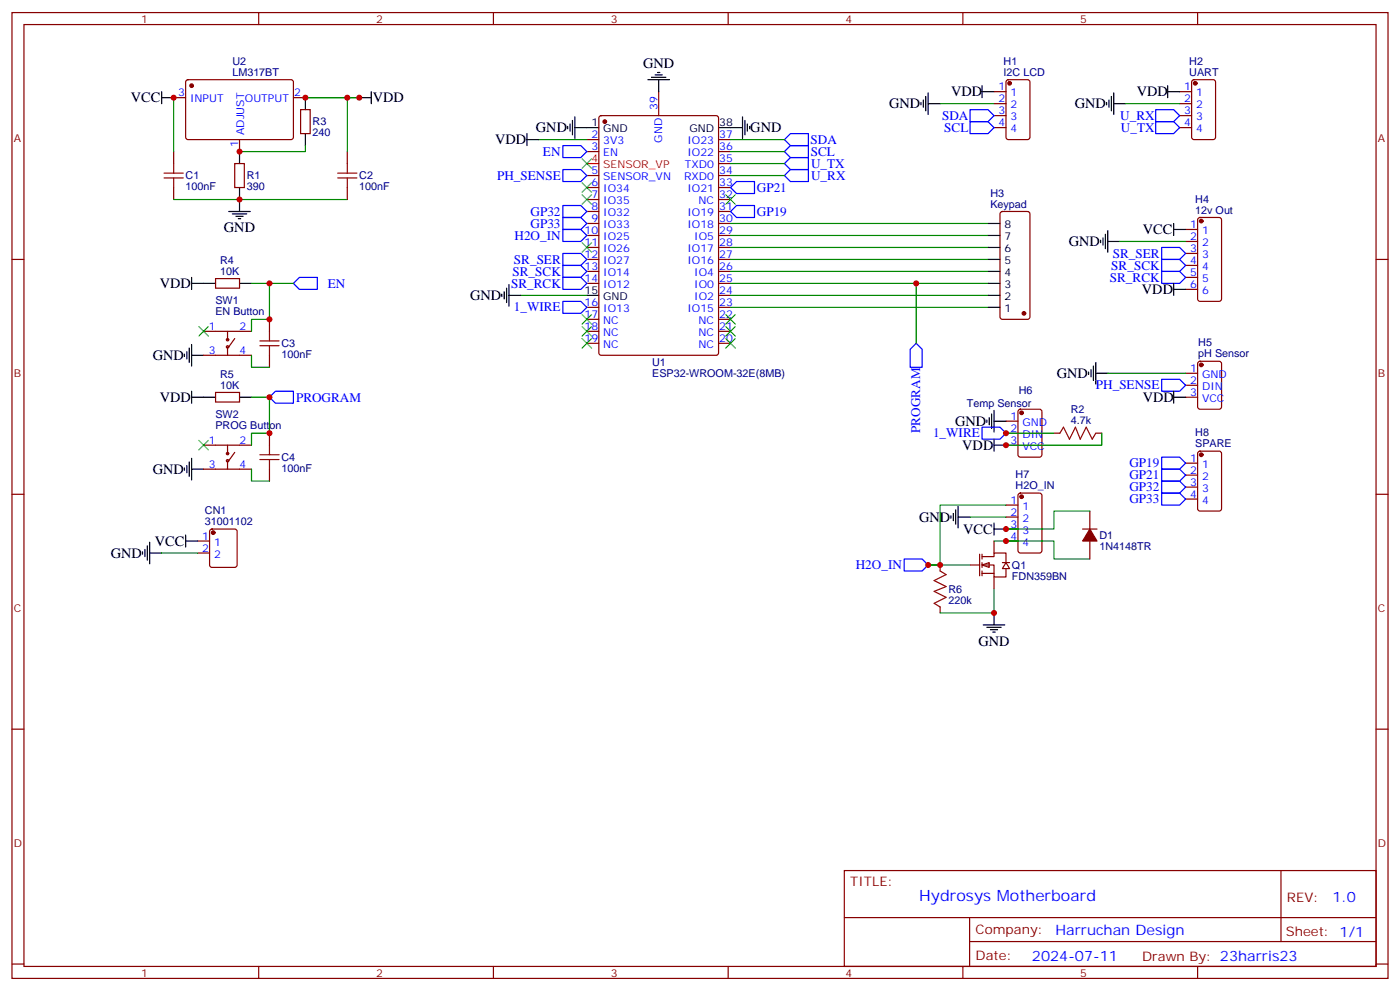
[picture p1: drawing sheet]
<svg xmlns="http://www.w3.org/2000/svg" width="412mm" height="292mm" viewBox="0 0 412 292" stroke-linecap="round" stroke-linejoin="round" font-family="sans-serif">
<g fill="none" stroke="#870000" stroke-width=".35">
<path d="M3.5 3.7h405.4v284.3h-405.4zM7.1 7.2h398.2v277.3h-398.2zM76.2 3.7v3.5M145.3 3.7v3.5M214.5 3.7v3.5M283.6 3.7v3.5M352.8 3.7v3.5M51.2 28.8h3.5M54.9 23.7l.5-.2h30.6l.4 .7v16.5l-.7 .4-30.6-.1-.4-.6v-16.2zM86.4 28.8h3.6M88.5 32.3h2.9v7h-2.9zM176.6 34.2l.5-.2h33.9l.6 .5 .1 69.4-.5 .6-34.1 .1-.7-.5v-69.4z"/>
<path d="M194 27v7M292.8 27h3.5M292.8 30.5h3.5M292.8 34h3.5M292.8 37.6h3.5M296.6 23.7l.4-.2h5.7l.6 .4 .1 16.5-.5 .6-5.9 .1-.6-.5-.1-16.4zM347.5 27h3.5M347.5 30.5h3.5M347.5 34h3.5M347.5 37.6h3.5M351.2 23.7l.5-.2h5.7l.6 .4 .1 16.5-.5 .6-5.9 .1-.6-.5-.1-16.4zM51.2 44.6v3.6"/>
<path d="M51.2 55.2v3.5M69.1 48.2h2.9v7h-2.9zM70.6 41.1v3.5M172.9 41.1h3.5M172.9 44.6h3.5M172.9 51.7h3.5M172.9 55.2h3.5M172.9 58.7h3.5M211.7 41.1h3.5M211.7 44.6h3.5M211.7 48.2h3.5M211.7 51.7h3.5"/>
<path d="M211.7 55.2h3.5M211.7 58.7h3.5M3.5 76.4h3.6M172.9 76.4h3.5M172.9 62.3h3.5M172.9 65.8h3.5M172.9 69.3h3.5M172.9 72.8h3.5M172.9 79.9h3.5M211.7 76.4h3.5M211.7 62.3h3.5M211.7 65.8h3.5"/>
<path d="M211.7 69.3h3.5M211.7 72.8h3.5M211.7 79.9h3.5M294.8 62.5l.5-.2h7.4l.6 .4 .1 30.6-.5 .7h-7.6l-.7-.4v-30.6zM349.2 67.6h3.6M349.2 71.1h3.6M349.2 74.6h3.6M349.2 78.1h3.6M353 64.2l.5-.2h5.6l.7 .5v23.5l-.4 .7h-5.9l-.7-.4v-23.6zM405.3 76.4h3.6M63.5 82h7.1v2.8h-7.1zM172.9 83.4h3.5"/>
<path d="M172.9 90.5h3.5M172.9 94h3.5M172.9 97.5h3.5M211.7 83.4h3.5M211.7 87h3.5M211.7 90.5h3.5M211.7 94h3.5M211.7 97.5h3.5M349.2 81.7h3.6M349.2 85.2h3.6M63.5 115.5h7.1v2.9h-7.1zM172.9 101.1h3.5"/>
<path d="M211.7 101.1h3.5M349.2 109.9h3.6M349.2 113.4h3.6M349.2 116.9h3.6M353 106.6l.5-.2h5.6l.7 .4v13l-.4 .6-5.9 .1-.7-.5v-12.9zM296.3 124h3.6M296.3 127.5h3.6M296.3 131.1h3.6M300.1 120.7l.5-.2h5.6l.7 .4v13l-.4 .6-5.9 .1-.7-.5v-12.9zM3.5 145.5h3.6M296.3 148.7h3.6M296.3 152.2h3.6"/>
<path d="M296.3 155.8h3.6M296.3 159.3h3.6M300.1 145.4l.5-.2h5.6l.7 .4v16.5l-.4 .7h-5.9l-.7-.5v-16.4zM405.3 145.5h3.6M3.5 214.7h3.6M405.3 214.7h3.6M248.7 256.3h156.6v28.2h-156.6zM377.3 256.3v20.9M248.7 270.1h156.5M285.6 277.2h119.6M285.6 270.1v14.2M3.5 283.8h3.6"/>
<path d="M76.2 284.5v3.5M145.3 284.5v3.5M214.5 284.5v3.5M283.6 284.5v3.5M352.8 284.5v3.5M405.3 283.8h3.6"/>
</g>
<g fill="none" stroke="#000" stroke-width=".35">
<path d="M47.6 28.8h3.6M47.6 27v3.5M90 28.8v3.5M90 39.3v3.6M105.8 28.8h3.6M109.4 27v3.5M155.2 39.3v3.6M167.2 37.2v.7M167.9 36.5v2.1M168.6 35.5v4.2M169.3 37.6h7.1M169.3 34.4v6.3"/>
<path d="M190.9 23.5h6.3M191.9 22.8h4.2M193 22h2.1M193.7 21.3h.7M194 23.5v3.5M211.7 37.6h7M218.7 34.4v6.3M219.4 35.5v4.2M220.1 36.5v2.1M220.8 37.2v.7M271.3 30.2v.7M272 29.5v2.1"/>
<path d="M272.7 28.4v4.2M273.4 30.5h3.5M273.4 27.3v6.4M289.3 27h3.5M289.3 25.2v3.6M326 30.2v.7M326.7 29.5v2.1M327.4 28.4v4.2M328.1 30.5h3.5M328.1 27.3v6.4M344 27h3.5M344 25.2v3.6"/>
<path d="M70.6 44.6v3.6M70.6 55.2v7.1M155.2 41.1h3.5M67.4 62.3h6.3M68.4 63h4.3M69.5 63.7h2.1M70.2 64.4h.7M291 79.9h3.6M291 76.4h3.6M291 72.8h3.6M291 65.8h3.6M291 69.3h3.6"/>
<path d="M324.2 70.7v.7M324.9 70v2.1M325.6 69v4.2M326.3 71.1h3.5M326.3 67.9v6.4M345.7 67.6h3.5M345.7 65.8v3.5M56.4 83.4h7.1M56.4 81.7v3.5M70.6 83.4h3.5M147.8 86.6v.7M148.5 85.9v2.1"/>
<path d="M149.2 84.8v4.3M149.9 87h3.6M149.9 83.8v6.3M172.9 87h3.5M291 87h3.6M291 90.5h3.6M291 83.4h3.6M345.7 83.4v3.6M345.7 85.2h3.5M54.3 104.2v.8M55 103.5v2.2M55.7 102.5v4.2"/>
<path d="M56.4 101.4v6.4M56.4 115.2v3.5M56.4 104.6h3.6M56.4 116.9h7.1M70.6 116.9h3.5M320.7 109.5v.7M321.4 108.8v2.1M322.1 107.8v4.2M322.8 109.9h3.5M322.8 106.7v6.4M345.7 116.9h3.5M345.7 115.2v3.5"/>
<path d="M54.3 137.8v.7M55 137.1v2.1M55.7 136v4.2M56.4 134.9v6.4M56.4 138.1h3.6M290.7 123.6v.8M291.4 122.9v2.2M292.1 121.9v4.2M292.8 124h3.5M292.8 120.8v6.4M292.8 129.3v3.5M292.8 131.1h3.5"/>
</g>
<path d="M172.9 48.2h3.5" fill="none" stroke="#f00" stroke-width=".35"/>
<g fill="#870000" stroke="#870000" stroke-width=".35">
<circle cx="178.2" cy="35.8" r=".53"/>
<circle cx="56.4" cy="25.2" r=".53"/>
<circle cx="301.6" cy="92.3" r=".53"/>
<circle cx="297.4" cy="24.5" r=".53"/>
<circle cx="352.1" cy="24.5" r=".53"/>
<circle cx="353.8" cy="65.1" r=".53"/>
<circle cx="353.8" cy="107.4" r=".53"/>
<circle cx="300.9" cy="121.5" r=".53"/>
<circle cx="300.9" cy="146.2" r=".53"/>
</g>
<g fill="none" stroke="#008700" stroke-width=".35">
<path d="M51.2 28.8v15.8M90 28.8h15.8M276.9 30.5h15.9M331.6 30.5h15.9M51.2 58.7h51.1M90 42.9v1.7h-19.4M158.7 41.1h14.2M215.2 41.1h15.9M215.2 44.6h15.9M215.2 48.2h15.9M215.2 51.7h15.9M215.2 65.8h75.8"/>
<path d="M215.2 69.3h75.8M215.2 72.8h75.8M215.2 76.4h75.8M215.2 79.9h75.8M329.8 71.1h19.4M153.5 87h19.4M215.2 83.4h75.8M215.2 87h75.8M215.2 90.5h75.8M269.9 83.4v17.7M326.3 109.9h22.9"/>
</g>
<g fill="none" stroke="#3c3" stroke-width=".35">
<path d="M213.8 57.3l2.8 2.8M216.6 57.3l-2.8 2.8M171.4 99.7l2.9 2.8M171.4 96.1l2.9 2.9M171.4 92.6l2.9 2.8M174.3 99.7l-2.9 2.8M174.3 96.1l-2.9 2.9M174.3 92.6l-2.9 2.8M213.8 92.6l2.8 2.8M213.8 96.1l2.8 2.9M213.8 99.7l2.8 2.8M216.6 92.6l-2.8 2.8"/>
<path d="M216.6 96.1l-2.8 2.9M216.6 99.7l-2.8 2.8"/>
</g>
<path d="M48.3 52.4h5.7M48.3 51h5.7M51.2 48.2v2.8M51.2 52.4v2.8" fill="none" stroke="#a10000" stroke-width=".35"/>
<g fill="none" stroke="#00f" stroke-width=".35">
<path d="M285.8 32.3h5.2l1.8 1.7-1.8 1.8h-5.2zM285.8 35.8h5.2l1.8 1.8-1.8 1.7h-5.2zM340.4 32.3h5.3l1.8 1.7-1.8 1.8h-5.3zM340.4 35.8h5.3l1.8 1.8-1.8 1.7h-5.3zM165.8 42.9h5.3l1.8 1.7-1.8 1.8h-5.3zM165.8 49.9h5.3l1.8 1.8-1.8 1.7h-5.3zM231.1 41.1l1.7-1.8h5.3v3.6h-5.3zM231.1 44.6l1.7-1.7h5.3v3.5h-5.3zM231.1 48.2l1.7-1.8h5.3v3.5h-5.3zM231.1 51.7l1.7-1.8h5.3v3.5h-5.3zM165.8 74.6h5.3l1.8 1.8-1.8 1.7h-5.3zM165.8 78.1h5.3l1.8 1.8-1.8 1.8h-5.3z"/>
<path d="M165.8 67.6h5.3l1.8 1.7-1.8 1.8h-5.3zM342.2 72.8h5.3l1.7 1.8-1.7 1.8h-5.3zM342.2 76.4h5.3l1.7 1.7-1.7 1.8h-5.3zM342.2 79.9h5.3l1.7 1.8-1.7 1.7h-5.3zM86.4 83.4l1.8-1.7h5.3v3.5h-5.3zM165.8 81.7h5.3l1.8 1.7-1.8 1.8h-5.3zM165.8 88.7h5.3l1.8 1.8-1.8 1.8h-5.3zM79.4 116.9l1.7-1.7h5.3v3.5h-5.3zM269.9 101.1l1.7 1.7v5.3h-3.5v-5.3zM342.2 111.7h5.3l1.7 1.7-1.7 1.8h-5.3zM289.3 125.8h5.3l1.7 1.7-1.7 1.8h-5.3z"/>
</g>
<path d="M289.3 166.3l2.1-.7v1.4z" fill="#fff" stroke="#870000" stroke-width=".35"/>
<g fill="none" stroke="#870000" stroke-width=".35">
<path d="M102.3 44.6v3.6M102.3 55.2v3.5M60 97.5h14.1M67 97.5v2.5M69.1 99.7l-1.7 2.4M79.4 94v3.5M60 104.6h14.1M67 102.1v2.5M79.4 104.6v3.5M60 138.1h14.1M60 131.1h14.1M67 131.1v2.4"/>
<path d="M67 135.6v2.5M69.1 133.2l-1.7 2.4M79.4 127.5v3.6M79.4 138.1v3.5M310.4 127.5h1.8M322.8 127.5h1.8M349.2 136.3h3.6M349.2 139.9h3.6M353 133l.5-.2h5.6l.7 .5v16.5l-.4 .6-5.9 .1-.7-.5v-16.5zM58.2 159.3h3.5M62 156l.4-.2h6.7l.5 .2 .2 .5v9.8l-.2 .5-.5 .2h-6.7l-.5-.2-.2-.5v-9.8zM292.8 159.3v3.5"/>
<path d="M318.9 155.8h4.2M321 150.5v5.3M321 159.3v5.3M349.2 143.4h3.6M349.2 146.9h3.6M58.2 162.8h3.5M276.9 166.3v1.8M276.9 178.7v1.7M285.8 166.3h2.8M288.6 163.2v6.3M289.3 163.9h3.5v-1.1h3.5v2.8M289.3 166.3h3.5v3.6h3.5v-2.5"/>
<path d="M289.3 168.8h3.5M289.3 163.2v1.4M289.3 165.6v1.4M289.3 168.1v1.4M292.8 169.9v3.5M295.3 165.6h2.1M296.3 165.6l1.1 1.8h-2.1z"/>
<circle cx="67" cy="100" r=".35"/>
<circle cx="67" cy="102.1" r=".35"/>
<circle cx="67" cy="135.6" r=".35"/>
<circle cx="67" cy="133.5" r=".35"/>
</g>
<g fill="none" stroke="#008700" stroke-width=".35">
<path d="M102.3 28.8v15.8M74.1 83.4h12.3M79.4 83.4v10.6h-5.3v3.5M74.1 116.9h5.3v10.6h-5.3v3.6M74.1 104.6v3.5h5.3M74.1 138.1v3.5h5.3M296.3 127.5h14.1M324.6 127.5v3.6h-28.3M285.8 152.2h10.5M292.8 159.3h17.6v5.3h10.6M296.3 148.7h-19.4v17.6M321 150.5h-10.6v5.3h-14.1"/>
<path d="M47.6 162.8h10.6M273.4 166.3h12.4M292.8 173.4v7h-15.9"/>
</g>
<g fill="none" stroke="#000" stroke-width=".35">
<path d="M44.1 159.6v6.4M54.7 159.3h3.5M54.7 157.5v3.5M280.1 151.9v.7M280.8 151.2v2.1M281.5 150.1v4.2M282.2 152.2h3.6M282.2 149v6.4M292.8 155.8h3.5M292.8 154v3.5M42 162.5v.7M42.7 161.7v2.2"/>
<path d="M43.4 160.7v4.2M44.1 162.8h3.5M289.6 184h6.4M290.7 184.7h4.2M291.7 185.4h2.2M292.5 186.1h.7M292.8 180.4v3.6"/>
</g>
<path d="M217 53.4h5.2v3.6h-5.2l-1.8-1.8zM165.8 60.5h5.3l1.8 1.8-1.8 1.7h-5.3zM165.8 64h5.3l1.8 1.8-1.8 1.8h-5.3zM215.2 62.3l1.8-1.8h5.2v3.5h-5.2zM342.2 134.6h5.3l1.7 1.7-1.7 1.8h-5.3zM342.2 138.1h5.3l1.7 1.8-1.7 1.7h-5.3zM342.2 141.6h5.3l1.7 1.8-1.7 1.8h-5.3zM342.2 145.2h5.3l1.7 1.7-1.7 1.8h-5.3zM266.3 164.6h5.3l1.8 1.7-1.8 1.8h-5.3z" fill="none" stroke="#00f" stroke-width=".35"/>
<g fill="#870000" stroke="#870000" stroke-width=".35">
<path d="M321 155.8l2.1 3.5h-4.2z"/>
<circle cx="353.8" cy="133.9" r=".53"/>
<circle cx="62.8" cy="156.8" r=".53"/>
</g>
<g fill="none" stroke="#a10000" stroke-width=".35">
<path d="M99.5 52.4h5.6M99.5 51h5.6M102.3 48.2v2.8M102.3 52.4v2.8M79.4 97.5v2.9M76.6 101.8h5.6M76.6 100.4h5.6M79.4 101.8v2.8M76.6 135.3h5.6M76.6 133.9h5.6M79.4 131.1v2.8M79.4 135.3v2.8"/>
<path d="M312.2 127.5l1.1-1.7 1.7 3.5 1.8-3.5 1.4 3.5 1.8-3.5 1.7 3.5 1.1-1.8M276.9 168.1l1.8 1.1-3.5 1.7 3.5 1.8-3.5 1.4 3.5 1.8-3.5 1.7 1.7 1.1"/>
</g>
<path d="M171.4 46.7l2.9 2.9M171.4 53.8l2.9 2.8M171.4 57.3l2.9 2.8M174.3 46.7l-2.9 2.9M174.3 53.8l-2.9 2.8M174.3 57.3l-2.9 2.8M171.4 71.4l2.9 2.9M174.3 71.4l-2.9 2.9M58.6 96.1l2.8 2.9M61.4 96.1l-2.8 2.9M58.6 129.6l2.8 2.9M61.4 129.6l-2.8 2.9" fill="none" stroke="#3c3" stroke-width=".35"/>
<g fill="#c00">
<circle cx="90" cy="28.8" r=".88"/>
<circle cx="70.6" cy="58.7" r=".88"/>
<circle cx="70.6" cy="44.6" r=".88"/>
<circle cx="51.2" cy="28.8" r=".88"/>
<circle cx="105.8" cy="28.8" r=".88"/>
<circle cx="269.9" cy="83.4" r=".88"/>
<circle cx="296.3" cy="155.8" r=".88"/>
<circle cx="296.3" cy="159.3" r=".88"/>
<circle cx="276.9" cy="166.3" r=".88"/>
<circle cx="292.8" cy="180.4" r=".88"/>
<circle cx="273.4" cy="166.3" r=".88"/>
<circle cx="102.3" cy="28.8" r=".88"/>
<circle cx="79.4" cy="127.5" r=".88"/>
<circle cx="79.4" cy="116.9" r=".88"/>
<circle cx="79.4" cy="83.4" r=".88"/>
<circle cx="79.4" cy="94" r=".88"/>
<circle cx="296.3" cy="127.5" r=".88"/>
<circle cx="296.3" cy="131.1" r=".88"/>
</g>
<text font-size="4.6" fill="#00f" x="270.8" y="265.3">Hydrosys Motherboard</text>
<g font-size="4.2">
<text x="189.4" y="20.2">GND</text>
<text x="280.2" y="28.4">VDD</text>
<text x="334.9" y="28.4">VDD</text>
<text x="38.5" y="30.1">VCC</text>
<text x="109.8" y="30.1">VDD</text>
<text x="261.9" y="31.9">GND</text>
<text x="316.6" y="31.9">GND</text>
<text x="157.9" y="39">GND</text>
<text x="221" y="39">GND</text>
<text x="145.9" y="42.5">VDD</text>
<text x="66" y="68.3">GND</text>
<text x="336.6" y="68.9">VCC</text>
<text x="314.9" y="72.5">GND</text>
<text x="47.1" y="84.8">VDD</text>
<text x="138.5" y="88.3">GND</text>
<text x="336.4" y="86.6">VDD</text>
<text x="45" y="106">GND</text>
<text x="311.3" y="111.3">GND</text>
<text x="47.1" y="118.3">VDD</text>
<text x="336.6" y="118.3">VDD</text>
<text x="281.3" y="125.4">GND</text>
<text x="283.5" y="132.4">VDD</text>
<text x="45" y="139.5">GND</text>
<text x="270.8" y="153.6">GND</text>
<text x="45.6" y="160.7">VCC</text>
<text x="283.7" y="157.1">VCC</text>
<text x="32.6" y="164.2">GND</text>
<text x="288.2" y="190.1">GND</text>
</g>
<g font-size="4.2" fill="#00f">
<text x="392.5" y="265.6">1.0</text>
<text x="310.9" y="275.1">Harruchan Design</text>
<text x="304" y="282.9">2024-07-11</text>
</g>
<g font-size="3.9" fill="#00f">
<text x="277.5" y="35.3">SDA</text>
<text x="330" y="35.2">U_RX</text>
<text x="278.1" y="38.8">SCL</text>
<text x="330.2" y="38.7">U_TX</text>
<text x="159.9" y="45.8">EN</text>
<text x="238.8" y="42.4">SDA</text>
<text x="238.8" y="45.9">SCL</text>
<text x="146.4" y="52.9">PH_SENSE</text>
<text x="238.9" y="49.5">U_TX</text>
<text x="238.9" y="53">U_RX</text>
<text x="223" y="56.6">GP21</text>
<text x="156.3" y="63.5">GP32</text>
<text x="223" y="63.6">GP19</text>
<text x="151.6" y="70.5">H2O_IN</text>
<text x="156.3" y="67">GP33</text>
<text x="151.4" y="77.6">SR_SER</text>
<text x="327.8" y="75.9">SR_SER</text>
<text x="151" y="81.2">SR_SCK</text>
<text x="326.9" y="82.9">SR_RCK</text>
<text x="327.4" y="79.4">SR_SCK</text>
<text x="96.5" y="84.8">EN</text>
<text x="150.5" y="84.7">SR_RCK</text>
<text x="151.4" y="91.7">1_WIRE</text>
<text x="87.2" y="118.3">PROGRAM</text>
<text x="322.8" y="114.6">PH_SENSE</text>
<text x="271.1" y="127.4" transform="rotate(-90 271.1 127.4)">PROGRAM</text>
<text x="274.8" y="128.8">1_WIRE</text>
<text x="332.7" y="137.6">GP19</text>
<text x="332.7" y="141.1">GP21</text>
<text x="332.7" y="144.6">GP32</text>
<text x="332.7" y="148.1">GP33</text>
<text x="252.1" y="167.6">H2O_IN</text>
</g>
<g font-size="3.9" fill="#800">
<text x="250.5" y="260.9">TITLE:</text>
<text x="379.1" y="265.6">REV:</text>
<text x="287.4" y="275.1">Company:</text>
<text x="378.7" y="275.7">Sheet: 1/1</text>
<text x="287.4" y="282.8">Date:</text>
<text x="336.4" y="282.8">Drawn By: 23harris23</text>
</g>
<g font-size="3.2" fill="#800">
<text x="41.6" y="6.7">1</text>
<text x="110.8" y="6.7">2</text>
<text x="179.9" y="6.7">3</text>
<text x="249.1" y="6.7">4</text>
<text x="318.2" y="6.7">5</text>
<text x="4.1" y="41.8">A</text>
<text x="405.9" y="41.8">A</text>
<text x="4.1" y="110.9">B</text>
<text x="405.9" y="110.9">B</text>
<text x="4.1" y="180.1">C</text>
<text x="405.9" y="180.1">C</text>
<text x="4.1" y="249.2">D</text>
<text x="405.9" y="249.2">D</text>
<text x="41.6" y="287.5">1</text>
<text x="110.8" y="287.5">2</text>
<text x="179.9" y="287.5">3</text>
<text x="249.1" y="287.5">4</text>
<text x="318.2" y="287.5">5</text>
</g>
<g font-size="3.2" fill="#000080">
<text x="68.4" y="22.4">LM317BT</text>
<text x="68.4" y="19.2">U2</text>
<text x="295.6" y="22.3">I2C LCD</text>
<text x="295.6" y="19.1">H1</text>
<text x="350.3" y="22.3">UART</text>
<text x="350.3" y="19.1">H2</text>
<text x="92.1" y="40.2">240</text>
<text x="92.1" y="36.9">R3</text>
<text x="54.7" y="52.8">C1</text>
<text x="72.7" y="52.8">R1</text>
<text x="105.8" y="52.8">C2</text>
<text x="54.7" y="56">100nF</text>
<text x="72.7" y="56">390</text>
<text x="105.8" y="56">100nF</text>
<text x="291.7" y="58">H3</text>
<text x="352.1" y="59.8">H4</text>
<text x="291.7" y="61.2">Keypad</text>
<text x="352.1" y="63">12v Out</text>
<text x="64.8" y="77.7">R4</text>
<text x="64.8" y="81">10K</text>
<text x="63.5" y="89.6">SW1</text>
<text x="63.5" y="92.9">EN Button</text>
<text x="353" y="102">H5</text>
<text x="82.9" y="105.4">100nF</text>
<text x="82.9" y="102.2">C3</text>
<text x="192.1" y="107.7">U1</text>
<text x="353" y="105.2">pH Sensor</text>
<text x="64.8" y="111.3">R5</text>
<text x="192.1" y="110.8">ESP32-WROOM-32E(8MB)</text>
<text x="64.8" y="114.5">10K</text>
<text x="284.8" y="119.8">Temp Sensor</text>
<text x="300.1" y="116.1">H6</text>
<text x="63.5" y="123.1">SW2</text>
<text x="315.4" y="124.7">4.7k</text>
<text x="315.4" y="121.5">R2</text>
<text x="63.5" y="126.4">PROG Button</text>
<text x="352.1" y="131.7">SPARE</text>
<text x="352.1" y="128.4">H8</text>
<text x="82.9" y="135.7">C4</text>
<text x="82.9" y="138.9">100nF</text>
<text x="299.2" y="140.8">H7</text>
<text x="299.2" y="144">H2O_IN</text>
<text x="60.4" y="154.6">31001102</text>
<text x="60.4" y="151.4">CN1</text>
<text x="323.8" y="161.9">1N4148TR</text>
<text x="323.8" y="158.6">D1</text>
<text x="298.1" y="167.4">Q1</text>
<text x="298.1" y="170.7">FDN359BN</text>
<text x="279.4" y="177.7">220k</text>
<text x="279.4" y="174.5">R6</text>
</g>
<g font-size="3.2" fill="#00f">
<text x="52.5" y="28.4">3</text>
<text x="86.6" y="28.4">2</text>
<text x="294.1" y="26.6">1</text>
<text x="297.6" y="28.4">1</text>
<text x="348.8" y="26.6">1</text>
<text x="352.3" y="28.4">1</text>
<text x="56" y="30.2">INPUT</text>
<text x="72.2" y="30.2">OUTPUT</text>
<text x="193.7" y="32.3" transform="rotate(-90 193.7 32.3)">39</text>
<text x="294.1" y="30.2">2</text>
<text x="294.1" y="33.7">3</text>
<text x="297.6" y="31.9">2</text>
<text x="297.6" y="35.5">3</text>
<text x="348.8" y="30.2">2</text>
<text x="348.8" y="33.7">3</text>
<text x="352.3" y="31.9">2</text>
<text x="352.3" y="35.5">3</text>
<text x="72" y="39.8" transform="rotate(-90 72 39.8)">ADJUST</text>
<text x="174.2" y="40.7">2</text>
<text x="211.8" y="40.7">37</text>
<text x="294.1" y="37.2">4</text>
<text x="297.6" y="39">4</text>
<text x="348.8" y="37.2">4</text>
<text x="352.3" y="39">4</text>
<text x="70.2" y="43.3" transform="rotate(-90 70.2 43.3)">1</text>
<text x="174.2" y="44.3">3</text>
<text x="177.7" y="46">EN</text>
<text x="177.7" y="42.5">3V3</text>
<text x="195.1" y="42" transform="rotate(-90 195.1 42)">GND</text>
<text x="202.5" y="42.5">IO23</text>
<text x="202.5" y="46">IO22</text>
<text x="211.8" y="44.3">36</text>
<text x="211.8" y="47.8">35</text>
<text x="174.2" y="51.3">5</text>
<text x="177.7" y="53.1">SENSOR_VN</text>
<text x="201.5" y="53.1">RXD0</text>
<text x="201.8" y="49.6">TXD0</text>
<text x="211.8" y="51.3">34</text>
<text x="174.2" y="58.4">7</text>
<text x="174.2" y="54.9">6</text>
<text x="177.7" y="56.6">IO34</text>
<text x="202.5" y="56.6">IO21</text>
<text x="211.8" y="54.9">33</text>
<text x="211.8" y="58.4">32</text>
<text x="174.2" y="65.4">9</text>
<text x="174.2" y="61.9">8</text>
<text x="177.7" y="63.7">IO32</text>
<text x="177.7" y="60.1">IO35</text>
<text x="202.5" y="63.7">IO19</text>
<text x="205.8" y="60.1">NC</text>
<text x="211.8" y="61.9">31</text>
<text x="211.8" y="65.4">30</text>
<text x="172.2" y="69">10</text>
<text x="177.7" y="70.7">IO25</text>
<text x="177.7" y="67.2">IO33</text>
<text x="202.5" y="67.2">IO18</text>
<text x="204.5" y="70.7">IO5</text>
<text x="211.8" y="69">29</text>
<text x="350.6" y="67.2">1</text>
<text x="350.6" y="70.7">2</text>
<text x="354.1" y="69">1</text>
<text x="172.2" y="76">12</text>
<text x="172.2" y="72.5">11</text>
<text x="177.7" y="77.8">IO27</text>
<text x="177.7" y="74.3">IO26</text>
<text x="202.5" y="74.3">IO17</text>
<text x="202.5" y="77.8">IO16</text>
<text x="211.8" y="72.5">28</text>
<text x="211.8" y="76">27</text>
<text x="350.6" y="74.3">3</text>
<text x="350.6" y="77.8">4</text>
<text x="354.1" y="72.5">2</text>
<text x="354.1" y="76">3</text>
<text x="172.2" y="83.1">14</text>
<text x="172.2" y="79.6">13</text>
<text x="177.7" y="81.3">IO14</text>
<text x="204.5" y="81.3">IO4</text>
<text x="211.8" y="79.6">26</text>
<text x="211.8" y="83.1">25</text>
<text x="350.6" y="81.3">5</text>
<text x="354.1" y="79.6">4</text>
<text x="354.1" y="83.1">5</text>
<text x="177.7" y="84.8">IO12</text>
<text x="204.5" y="84.8">IO0</text>
<text x="204.5" y="88.4">IO2</text>
<text x="211.8" y="86.6">24</text>
<text x="350.6" y="84.8">6</text>
<text x="354.1" y="86.6">6</text>
<text x="172.2" y="93.7">17</text>
<text x="172.2" y="90.1">16</text>
<text x="177.7" y="95.4">NC</text>
<text x="177.7" y="91.9">IO13</text>
<text x="202.5" y="91.9">IO15</text>
<text x="205.8" y="95.4">NC</text>
<text x="211.8" y="90.1">23</text>
<text x="211.8" y="93.7">22</text>
<text x="61.5" y="97.2">1</text>
<text x="70.6" y="97.2">2</text>
<text x="172.2" y="100.7">19</text>
<text x="172.2" y="97.2">18</text>
<text x="177.7" y="99">NC</text>
<text x="205.8" y="99">NC</text>
<text x="211.8" y="97.2">21</text>
<text x="211.8" y="100.7">20</text>
<text x="61.5" y="104.2">3</text>
<text x="70.6" y="104.2">4</text>
<text x="177.7" y="102.5">NC</text>
<text x="205.8" y="102.5">NC</text>
<text x="350.6" y="109.5">1</text>
<text x="350.6" y="113.1">2</text>
<text x="354.1" y="111.3">GND</text>
<text x="350.6" y="116.6">3</text>
<text x="354.1" y="114.8">DIN</text>
<text x="354.1" y="118.4">VCC</text>
<text x="297.7" y="123.6">1</text>
<text x="301.2" y="125.4">GND</text>
<text x="61.5" y="130.7">1</text>
<text x="70.6" y="130.7">2</text>
<text x="297.7" y="127.2">2</text>
<text x="297.7" y="130.7">3</text>
<text x="301.2" y="128.9">DIN</text>
<text x="61.5" y="137.8">3</text>
<text x="70.6" y="137.8">4</text>
<text x="301.2" y="132.5">VCC</text>
<text x="350.6" y="136">1</text>
<text x="354.1" y="137.8">1</text>
<text x="350.6" y="139.5">2</text>
<text x="350.6" y="143.1">3</text>
<text x="354.1" y="141.3">2</text>
<text x="297.7" y="148.3">1</text>
<text x="350.6" y="146.6">4</text>
<text x="354.1" y="144.8">3</text>
<text x="354.1" y="148.3">4</text>
<text x="297.7" y="151.9">2</text>
<text x="297.7" y="155.4">3</text>
<text x="301.2" y="150.1">1</text>
<text x="301.2" y="153.6">2</text>
<text x="59.5" y="158.9">1</text>
<text x="63" y="160.7">1</text>
<text x="297.7" y="158.9">4</text>
<text x="301.2" y="157.2">3</text>
<text x="301.2" y="160.7">4</text>
<text x="59.5" y="162.5">2</text>
<text x="63" y="164.2">2</text>
</g>
<g font-size="3.2">
<text x="174.2" y="37.2">1</text>
<text x="177.7" y="39">GND</text>
<text x="203.1" y="39">GND</text>
<text x="211.8" y="37.2">38</text>
<text x="295.9" y="67.2">8</text>
<text x="295.9" y="70.7">7</text>
<text x="295.9" y="77.8">5</text>
<text x="295.9" y="74.3">6</text>
<text x="295.9" y="81.3">4</text>
<text x="172.2" y="86.6">15</text>
<text x="177.7" y="88.4">GND</text>
<text x="295.9" y="88.4">2</text>
<text x="295.9" y="84.8">3</text>
<text x="295.9" y="91.9">1</text>
</g>
<g font-size="3.2" fill="#f00">
<text x="174.2" y="47.8">4</text>
<text x="177.7" y="49.6">SENSOR_VP</text>
</g>
</svg>
